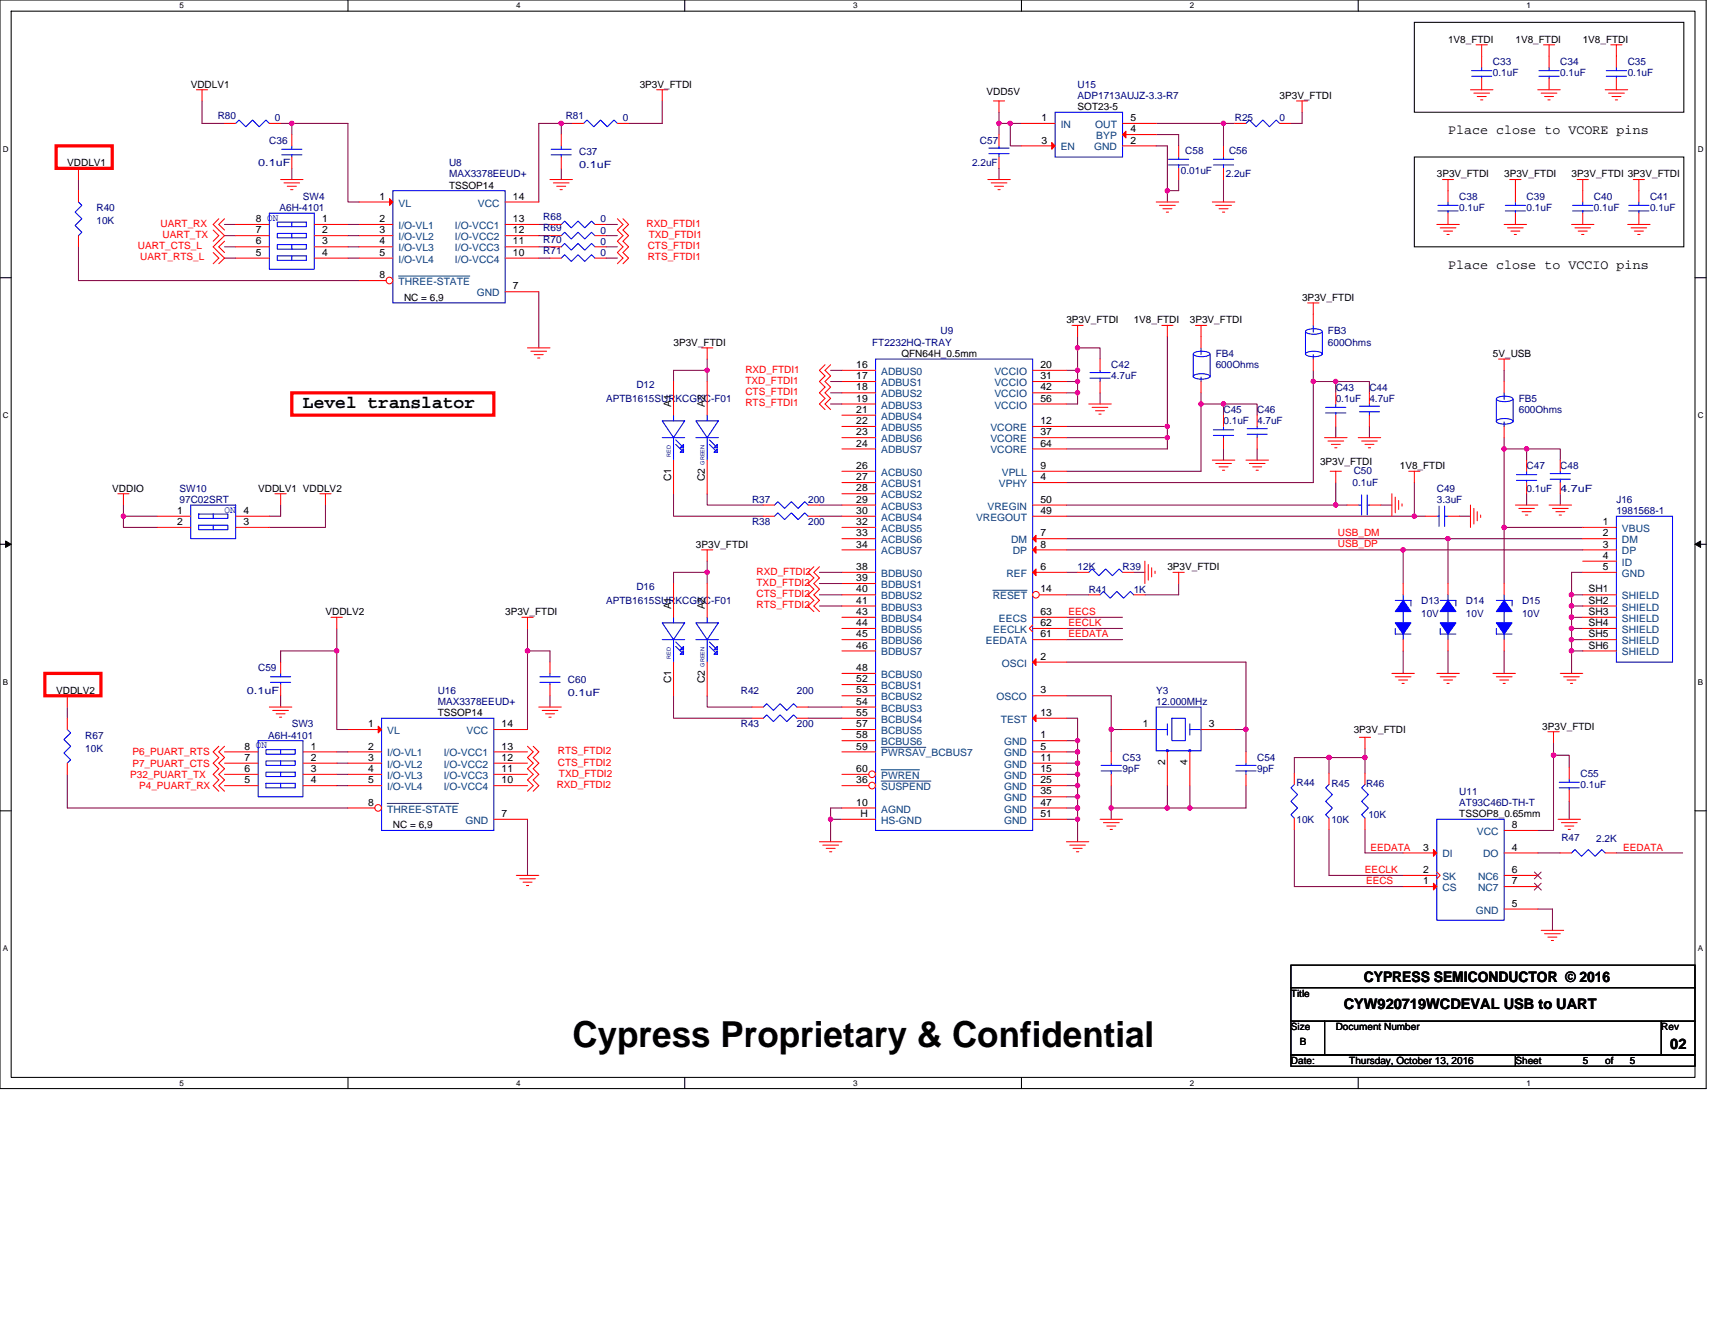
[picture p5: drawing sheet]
<svg xmlns="http://www.w3.org/2000/svg" width="279mm" height="216mm" viewBox="0 0 279 216" stroke-linecap="round" stroke-linejoin="round" font-family="sans-serif">
<path d="M0 0h278v177.4h-278zM1.8 1.8h274.3v173.8h-274.3z" fill="none" stroke="#000" stroke-width=".17"/>
<g fill="#fff">
<path d="M29.3 .2h.7v1.5h-.7z"/>
<path d="M29.3 175.7h.7v1.5h-.7z"/>
</g>
<path d="M56.7 0v1.8M56.7 175.6v1.8" fill="none" stroke="#000" stroke-width=".17"/>
<g fill="#fff">
<path d="M84.1 .2h.7v1.5h-.7z"/>
<path d="M84.1 175.7h.7v1.5h-.7z"/>
</g>
<path d="M111.5 0v1.8M111.5 175.6v1.8" fill="none" stroke="#000" stroke-width=".17"/>
<g fill="#fff">
<path d="M139 .2h.7v1.5h-.7z"/>
<path d="M139 175.7h.7v1.5h-.7z"/>
</g>
<path d="M166.4 0v1.8M166.4 175.6v1.8" fill="none" stroke="#000" stroke-width=".17"/>
<g fill="#fff">
<path d="M193.8 .2h.8v1.5h-.8z"/>
<path d="M193.8 175.7h.8v1.5h-.8z"/>
</g>
<path d="M221.3 0v1.8M221.3 175.6v1.8" fill="none" stroke="#000" stroke-width=".17"/>
<g fill="#fff">
<path d="M248.7 .2h.7v1.5h-.7z"/>
<path d="M248.7 175.7h.7v1.5h-.7z"/>
<path d="M.5 23.5h.9v1.5h-.9z"/>
<path d="M276.6 23.5h1v1.5h-1z"/>
<path d="M.5 67h.9v1.4h-.9z"/>
<path d="M276.6 67h1v1.4h-1z"/>
</g>
<path d="M0 45.3h1.8M276.1 45.3h1.9" fill="none" stroke="#000" stroke-width=".17"/>
<g fill="#fff">
<path d="M.5 110.4h.8v1.5h-.8z"/>
<path d="M276.6 110.4h.9v1.5h-.9z"/>
</g>
<path d="M0 88.7h1.8M276.1 88.7h1.9" fill="none" stroke="#000" stroke-width=".17"/>
<path d="M.9 88.2l.9 .5-.9 .5zM276.1 88.7l1-.5v1z" fill="#000" stroke="#000" stroke-width=".16"/>
<g fill="#fff">
<path d="M.5 153.8h.8v1.5h-.8z"/>
<path d="M276.6 153.8h.9v1.5h-.9z"/>
</g>
<path d="M230.4 3.6h43.9v14.7h-43.9zM230.4 25.6h43.9v14.6h-43.9zM0 132.1h1.8M276.1 132.1h1.9M210.3 157.3h65.8v3.6h-65.8zM210.3 160.9h65.8v5.5h-65.8zM210.3 166.4h5.5v5.5h-5.5zM210.3 171.9h36.6v1.8h-36.6zM215.8 166.4h54.9v5.5h-54.9zM246.9 171.9h29.2v1.8h-29.2zM270.7 166.4h5.4v5.5h-5.4z" fill="none" stroke="#000" stroke-width=".17"/>
<path d="M9.1 23.8h9.2v3.6h-9.2zM47.5 64h33v3.6h-33zM7.3 109.7h9.1v3.7h-9.1z" fill="none" stroke="#f00" stroke-width=".53"/>
<g fill="none" stroke="#800040" stroke-width=".17">
<path d="M32.9 16.4v3.7h3.7M107.9 16.4v3.7h-5.5M162.8 18.3v1.8M212.1 18.3v1.8h-1.8M12.8 29.3v1.8M36.6 36.6h1.8M36.6 38.4h1.8M45.7 20.1h1.8M47.5 20.1v1.8M47.5 27.4v1.9M47.5 20.1h9.2v12.8h1.8M56.7 36.6h1.8"/>
<path d="M56.7 38.4h1.8M87.8 36.6h1.8M87.8 38.4h1.8M91.4 20.1h-3.6v12.8M91.4 20.1h1.9M91.4 20.1v1.8M91.4 27.4v1.9M98.7 36.6h1.9M98.7 38.4h1.9M162.8 20.1h1.8M162.8 20.1v1.8M162.8 27.4v1.9"/>
<path d="M164.6 20.1v3.7h1.8M164.6 20.1h1.8M188.4 23.8h1.8v7.3M188.4 21.9h3.6v1.9M188.4 20.1h10.9M190.2 31.1v1.8M192 29.3v1.8h-1.8M199.3 20.1h1.9M199.3 20.1v3.7M199.3 29.3v3.6M12.8 40.2v5.5h45.7M36.6 40.2h1.8"/>
<path d="M36.6 42.1h1.8M56.7 40.2h1.8M56.7 42.1h1.8M87.8 47.5v9.2M87.8 40.2h1.8M87.8 42.1h1.8M98.7 40.2h1.9M98.7 42.1h1.9M115.2 58.5v1.8M175.6 54.9v1.8M175.6 56.7v3.6M175.6 56.7h3.6v1.8"/>
<path d="M190.2 54.9v14.6M115.2 60.3v1.9M115.2 60.3h-5.5v1.9M135.3 60.3h1.9M135.3 62.2h1.9M135.3 64h1.9M135.3 65.8h1.9M173.7 71.3h16.5M173.7 62.2h1.9M173.7 60.3h1.9M173.7 64h1.9M173.7 69.5h16.5"/>
<path d="M175.6 60.3v1.9M175.6 62.2v1.8M175.6 64v1.8h-1.9M179.2 64v1.8M190.2 69.5v1.8M190.2 71.3v1.9h-16.5M195.7 64v1.8M195.7 65.8v11h-22M195.7 65.8h3.6M199.3 65.8v1.8M199.3 65.8h5.5v1.8M199.3 73.2v1.8"/>
<path d="M204.8 73.2v1.8M214 60.3v1.9M214 62.2v16.4h-40.3M214 62.2h3.6M217.6 69.5v1.8M217.6 62.2v1.8M217.6 78.6v3.7M217.6 62.2h5.5v1.8M223.1 69.5v1.8M230.4 78.6v5.5M245 71.3v1.9M245 60.3v1.9"/>
<path d="M245 73.2v12.7M245 73.2h3.7v1.8M248.7 73.2h5.5v1.8M20.1 82.3v1.8M20.1 84.1v1.8h5.5M20.1 84.1h5.5M45.7 82.3v1.8h-1.8M53 82.3v3.6h-9.1M109.7 80.5v3.6h14.7M115.2 80.5v1.8h9.2M115.2 91.4v1.9M115.2 93.3h-5.5v1.8"/>
<path d="M115.2 93.3v1.8M133.5 93.3h3.7M133.5 95.1h3.7M133.5 96.9h3.7M133.5 98.7h3.7M133.5 82.3h3.7M133.5 84.1h3.7M173.7 84.1h56.7M173.7 89.6h54.9M173.7 87.8h62.2M173.7 93.3h1.9M173.7 96.9h3.7"/>
<path d="M173.7 82.3h43.9M184.7 93.3h1.8M192 95.1v1.8h-5.5M217.6 82.3h1.9M224.9 82.3h1.9M228.6 89.6h29.3M228.6 89.6v5.5M230.4 84.1h1.8M235.9 87.8v7.3M235.9 87.8h22M237.7 84.1h1.9M245 85.9h12.9"/>
<path d="M245 85.9v9.2M248.7 80.5v1.8M254.2 80.5v1.8M256 96.9h1.9M256 98.7h1.9M256 96.9v1.8M256 98.7v1.9M257.9 93.3h-1.9v3.6M11 115.2v1.8M45.7 113.4v1.8M54.9 106.1v12.8h1.8M54.9 106.1h-9.2v1.8"/>
<path d="M54.9 102.4v3.7M85.9 106.1v12.8M85.9 102.4v3.7M85.9 106.1h3.7v1.8M89.6 113.4v1.8M109.7 113.4v3.6h12.8M115.2 113.4v1.8h7.3M131.7 115.2h5.5M131.7 117h5.5M173.7 107.9h29.3v11M173.7 113.4h7.3v5.5M173.7 117h1.9v3.7"/>
<path d="M173.7 100.6h9.2M173.7 102.4h9.2M173.7 104.2h9.2M181 118.9h1.9M181 118.9v3.6M201.2 118.9h1.8M203 118.9v3.6M228.6 106.1v3.6M235.9 106.1v3.6M245 106.1v3.6M256 100.6h1.9M256 102.4h1.9"/>
<path d="M256 104.2h1.9M256 106.1h1.9M256 100.6v1.8M256 102.4v1.8M256 104.2v1.9M256 106.1v3.6M11 126.2v5.5h45.7M54.9 122.5h1.8M54.9 124.4h1.8M54.9 126.2h1.8M54.9 128h1.8M85.9 133.5v9.1"/>
<path d="M135.3 133.5v3.7M135.3 133.5h1.9M137.2 131.7h-1.9v1.8M173.7 120.7h1.9M173.7 122.5h1.9M173.7 124.4h1.9M173.7 126.2h1.9M173.7 128h1.9M173.7 129.8h1.9M173.7 131.7h1.9M173.7 133.5h1.9M175.6 120.7v1.8"/>
<path d="M175.6 122.5v1.9M175.6 124.4v1.8M175.6 126.2v1.8M175.6 128v1.8M175.6 129.8v1.9M175.6 131.7v1.8M175.6 133.5v3.7M181 131.7v1.8M181 131.7h9.2M181 128v3.7M190.2 131.7h3.6M190.2 128v3.7"/>
<path d="M193.8 128v3.7M203 128v3.7h-9.2M210.9 135.1v9.4h17.7M216.5 123.4h5.9M216.5 135.1v7.5h12.1M216.5 123.4v2.6M216.5 123.4h-5.6v2.6M222.4 135.1v3.9h6.2M222.4 122v1.4M222.4 123.4v2.6M250.5 139h3.7M253.1 121.1v2"/>
<path d="M253.1 123.1v12.2h-2.6M253.1 123.1h2.6v2M255.7 130.6v2.9M263.3 139h10.8M250.5 148.1h2.4v3.5"/>
</g>
<g fill="#f0f" stroke="#f0f" stroke-width=".17">
<circle cx="135.3" cy="133.5" r=".35"/>
<circle cx="175.5" cy="120.7" r=".35"/>
<circle cx="175.5" cy="122.5" r=".36"/>
<circle cx="175.5" cy="124.3" r=".35"/>
<circle cx="175.5" cy="126.2" r=".35"/>
<circle cx="175.5" cy="128" r=".36"/>
<circle cx="175.5" cy="129.8" r=".35"/>
<circle cx="175.5" cy="131.7" r=".36"/>
<circle cx="175.5" cy="133.5" r=".35"/>
<circle cx="203" cy="118.8" r=".36"/>
<circle cx="181" cy="118.8" r=".36"/>
<circle cx="190.2" cy="131.7" r=".36"/>
<circle cx="181" cy="131.7" r=".36"/>
<circle cx="193.8" cy="131.7" r=".36"/>
<circle cx="175.5" cy="56.7" r=".35"/>
<circle cx="175.5" cy="62.2" r=".35"/>
<circle cx="175.5" cy="60.3" r=".35"/>
<circle cx="175.5" cy="64" r=".36"/>
<circle cx="190.2" cy="69.5" r=".35"/>
<circle cx="190.2" cy="71.3" r=".35"/>
<circle cx="199.3" cy="65.8" r=".35"/>
<circle cx="195.7" cy="65.8" r=".36"/>
<circle cx="217.6" cy="62.2" r=".35"/>
<circle cx="214" cy="62.2" r=".36"/>
<circle cx="217.6" cy="82.3" r=".36"/>
<circle cx="230.4" cy="84.1" r=".35"/>
<circle cx="228.6" cy="89.6" r=".36"/>
<circle cx="235.9" cy="87.8" r=".35"/>
<circle cx="245" cy="85.9" r=".36"/>
<circle cx="256" cy="96.9" r=".36"/>
<circle cx="256" cy="98.7" r=".36"/>
<circle cx="256" cy="102.4" r=".36"/>
<circle cx="256" cy="100.6" r=".36"/>
<circle cx="256" cy="104.2" r=".36"/>
<circle cx="256" cy="106.1" r=".36"/>
<circle cx="245" cy="73.1" r=".36"/>
<circle cx="248.7" cy="73.1" r=".36"/>
<circle cx="115.2" cy="93.2" r=".35"/>
<circle cx="115.2" cy="60.3" r=".35"/>
<circle cx="253.1" cy="123.1" r=".36"/>
<circle cx="222.4" cy="123.4" r=".36"/>
<circle cx="216.5" cy="123.4" r=".36"/>
<circle cx="190.2" cy="31.1" r=".36"/>
<circle cx="164.6" cy="20.1" r=".36"/>
<circle cx="162.7" cy="20.1" r=".35"/>
<circle cx="199.3" cy="20.1" r=".35"/>
<circle cx="85.9" cy="106.1" r=".36"/>
<circle cx="54.8" cy="106.1" r=".36"/>
<circle cx="47.5" cy="20.1" r=".35"/>
<circle cx="91.4" cy="20.1" r=".36"/>
<circle cx="20.1" cy="84.1" r=".35"/>
</g>
<g fill="none" stroke="#f00" stroke-width=".17">
<path d="M32 14.6h1.8M32.9 14.6v1.8M107 14.6h1.8M107.9 14.6v1.8M161.8 16.4h1.9M162.8 16.4v1.9M211.2 16.4h1.8M212.1 16.4v1.9M239.6 14.6h3.6M240.1 15.2h2.6M240.5 7.3h1.8M240.7 15.7h1.4"/>
<path d="M241.2 16.3h.4M241.4 7.3v1.8M250.5 14.6h3.7M251.1 15.2h2.5M251.5 7.3h1.8M251.6 15.7h1.5M252.2 16.3h.3M252.4 7.3v1.8M261.5 14.6h3.7M262.1 15.2h2.5M262.4 7.3h1.8M262.6 15.7h1.5"/>
<path d="M263.2 16.3h.3M263.3 7.3v1.8M11.9 27.4h1.8M12.8 31.1v1.8M12.8 38.4v1.8M12.8 27.4v1.9M34.7 37.5l.9 .9-.9 .9M35.6 35.6l-.9 1 1.9 1.8-1.9 1.8 1.9 1.9-1 .9M36.6 20.1h1.8M36.6 35.6l-1 1 1 .9M36.6 39.3l-1 .9 1 .9M43.9 20.1h1.8"/>
<path d="M45.7 29.3h3.7M46.3 29.8h2.5M46.8 30.4h1.5M47.3 30.9h.4M58.5 38.4h5.5M58.5 36.6h5.5M58.5 32.9h5.5M82.3 32.9h5.5M82.3 36.6h5.5M82.3 38.4h5.5M89.6 29.3h3.7M90.1 29.8h2.6"/>
<path d="M90.7 30.4h1.5M91.2 30.9h.4M100.6 35.6l.9 1-.9 .9 .9 .9-.9 .9 .9 .9-.9 .9 .9 1-.9 .9M101.5 35.6l.9 1-.9 .9 .9 .9-.9 .9 .9 .9-.9 .9 .9 1-.9 .9M160.9 29.3h3.7M161.5 29.8h2.5M162 30.4h1.5M162.6 30.9h.3M162.8 21.9v1.9M162.8 25.6v1.8M188.4 32.9h3.6M188.9 33.5h2.6"/>
<path d="M189.5 34h1.4M190 34.6h.4M197.5 32.9h3.7M198.1 33.5h2.5M198.6 34h1.5M199.2 34.6h.3M234.1 36.6h3.6M234.6 37.1h2.6M235 29.3h1.8M235.2 37.7h1.4M235.7 38.2h.4M235.9 29.3v1.8"/>
<path d="M245 36.6h3.7M245.6 37.1h2.6M246 29.3h1.8M246.1 37.7h1.5M246.7 38.2h.4M246.9 29.3v1.8M256 36.6h3.7M256.6 37.1h2.5M256.9 29.3h1.9M257.1 37.7h1.5M257.7 38.2h.3M257.9 29.3v1.8"/>
<path d="M265.2 36.6h3.6M265.7 37.1h2.6M266.1 29.3h1.8M266.3 37.7h1.4M266.8 38.2h.4M267 29.3v1.8M34.7 41.1l.9 1-.9 .9M58.5 40.2h5.5M58.5 42.1h5.5M82.3 40.2h5.5M82.3 42.1h5.5M82.3 47.5h5.5"/>
<path d="M85.9 56.7h3.7M86.5 57.2h2.5M87 57.8h1.5M87.6 58.3h.3M89.6 42.1h1.8M96.9 42.1h1.8M114.3 56.7h1.8M115.2 56.7v1.8M134.4 59.4l-.9 .9 .9 1-.9 .9 .9 .9-.9 .9 .9 .9-.9 .9 .9 .9M135.3 59.4l-.9 .9 .9 1-.9 .9 .9 .9-.9 .9 .9 .9-.9 .9 .9 .9M174.6 53h1.9M175.6 53v1.9"/>
<path d="M189.3 53h1.8M190.2 53v1.9M194.8 53h1.8M195.7 53v1.9M213 49.4h1.9M214 49.4v1.8M244.1 58.5h1.9M245 58.5v1.8M177.4 65.8h3.6M177.9 66.4h2.6M178.5 66.9h1.4M179 67.5h.4"/>
<path d="M197.5 75h3.7M198.1 75.5h2.5M198.6 76.1h1.5M199.2 76.6h.3M199.3 71.3v1.9M199.3 67.6v1.9M203 75h3.7M203.5 75.5h2.6M204.1 76.1h1.4M204.6 76.6h.4M215.8 71.3h3.7M216.3 71.9h2.6"/>
<path d="M216.7 76.8h1.8M216.9 72.4h1.5M217.4 73h.4M217.6 76.8v1.8M221.3 71.3h3.6M221.8 71.9h2.6M222.4 72.4h1.4M222.9 73h.4M229.5 76.8h1.8M230.4 76.8v1.8M19.2 80.5h1.8M20.1 80.5v1.8"/>
<path d="M44.8 80.5h1.8M45.7 80.5v1.8M52.1 80.5h1.8M53 80.5v1.8M114.3 89.6h1.8M115.2 89.6v1.8M132.6 92.4l-.9 .9 .9 .9-.9 .9 .9 .9-.9 .9 .9 .9-.9 .9 .9 1M133.5 92.4l-.9 .9 .9 .9-.9 .9 .9 .9-.9 .9 .9 .9-.9 .9 .9 1M186.5 91.4v3.7M187.1 92v2.5M187.6 92.5v1.5M188.2 93.1v.4"/>
<path d="M191.1 93.3h1.8M192 93.3v1.8M226.8 80.5v3.6M227.3 81v2.6M227.9 81.6v1.4M228.4 82.1v.4M239.6 82.3v3.6M240.1 82.8v2.6M240.7 83.4v1.5M241.2 83.9v.4M246.9 82.3h3.6M247.4 82.8h2.6"/>
<path d="M248 83.4h1.4M248.5 83.9h.4M252.4 82.3h3.6M252.9 82.8h2.6M253.5 83.4h1.4M254 83.9h.4M10.1 113.4h1.8M11 113.4v1.8M43.9 115.2h3.6M44.4 115.8h2.6M45 116.3h1.4M45.5 116.9h.4"/>
<path d="M45.7 111.5v1.9M45.7 107.9v1.8M53.9 100.6h1.9M54.9 100.6v1.8M85 100.6h1.9M85.9 100.6v1.8M87.8 115.2h3.6M88.3 115.8h2.6M88.9 116.3h1.4M89.4 116.9h.4M226.8 109.7h3.6M227.3 110.3h2.6"/>
<path d="M227.9 110.8h1.4M228.4 111.4h.4M234.1 109.7h3.6M234.6 110.3h2.6M235.2 110.8h1.4M235.7 111.4h.4M243.2 109.7h3.7M243.8 110.3h2.5M244.3 110.8h1.5M244.9 111.4h.3M252.2 119.2h1.8M253.1 119.2v1.9"/>
<path d="M254.2 109.7h3.7M254.7 110.3h2.6M255.3 110.8h1.5M255.8 111.4h.4M35.6 121.6l-.9 .9 .9 .9-.9 1 .9 .9-.9 .9 .9 .9-.9 .9 .9 .9M36.6 121.6l-1 .9 1 .9-1 1 1 .9-1 .9 1 .9-1 .9 1 .9M85.9 121.6l1 .9-1 .9 1 1-1 .9 1 .9-1 .9 1 .9-1 .9M86.9 121.6l.9 .9-.9 .9 .9 1-.9 .9 .9 .9-.9 .9 .9 .9-.9 .9M133.5 137.2h3.7M134 137.7h2.6M134.6 138.2h1.5M135.1 138.8h.4"/>
<path d="M173.7 137.2h3.7M174.3 137.7h2.5M174.8 138.2h1.5M175.4 138.8h.3M179.2 133.5h3.7M179.8 134h2.5M180.3 134.6h1.5M180.9 135.1h.3M221.5 120.1h1.8M222.4 120.1v1.9M253.8 133.5h3.7M254.4 134h2.5"/>
<path d="M254.9 134.6h1.5M255.5 135.1h.3M84.1 142.6h3.7M84.7 143.2h2.5M85.2 143.7h1.5M85.8 144.3h.3M251.1 151.6h3.6M251.6 152.1h2.6M252.2 152.7h1.4M252.7 153.2h.4"/>
</g>
<g fill="none" stroke="#00f" stroke-width=".17">
<path d="M12.8 32.9l.5 .6-1.1 1.1 1.1 1-1.1 1.1 1.1 1.1-.5 .6M38.4 20.1l.5-.5 1.1 1.1 1.1-1.1 1.1 1.1 1.1-1.1 .6 .5M64 31.1h18.3v18.3h-18.3zM161.1 25h3.3M161.1 24.1h3.3M162.8 23.8v.3M162.8 25v.6M91.4 42.1l.6-.6 1.1 1.1 1.1-1.1 1.1 1.1 1.1-1.1 .5 .6M197.7 70h3.3M197.7 71h3.3M199.3 71v.3M199.3 69.5v.5"/>
<path d="M44.1 110.3h3.2M44.1 111.2h3.2M45.7 111.2v.3M45.7 109.7v.6"/>
</g>
<path d="M63.5 32.4l.5 .5-.5 .6z" fill="#f00" stroke="#f00" stroke-width=".17"/>
<circle cx="63.4" cy="45.7" r=".54" fill="#fff" stroke="#f00" stroke-width=".17"/>
<g fill="none" stroke="#f00" stroke-width=".17">
<path d="M241.4 12.8v1.8M241.4 9.1v1.9M252.4 12.8v1.8M252.4 9.1v1.9M263.3 12.8v1.8M263.3 9.1v1.9M38.4 38.4h5.5M38.4 36.6h5.5M47.5 25.6v1.8M47.5 21.9v1.9M51.2 36.6h5.5M51.2 38.4h5.5"/>
<path d="M91.4 25.6v1.8M91.4 21.9v1.9M166.4 20.1h5.5M166.4 23.8h5.5M182.9 20.1h5.5M182.9 23.8h5.5M182.9 21.9h5.5M192 23.8v1.8M192 27.4v1.9M199.3 23.8v1.8M199.3 27.4v1.9M235.9 34.7v1.9"/>
<path d="M235.9 31.1v1.8M246.9 34.7v1.9M246.9 31.1v1.8M257.9 34.7v1.9M257.9 31.1v1.8M267 34.7v1.9M267 31.1v1.8M38.4 40.2h5.5M38.4 42.1h5.5M51.2 40.2h5.5M51.2 42.1h5.5M58.5 45.7h4.4"/>
<path d="M179.2 58.5v1.8M195.7 54.9v1.8M214 51.2v1.8M214 58.5v1.8M109.7 62.2v5.4M109.7 75v5.5M115.2 62.2v5.4M115.2 75v5.5M179.2 62.2v1.8M195.7 62.2v1.8M223.1 64v1.8M223.1 67.6v1.9"/>
<path d="M245 62.2v1.8M245 69.5v1.8M248.7 78.6v1.9M248.7 75v1.8M25.6 84.1h5.5M25.6 85.9h5.5M38.4 85.9h5.5M38.4 84.1h5.5M124.4 82.3h1.8M131.7 82.3h1.8M175.6 93.3h1.8M177.4 96.9h1.8"/>
<path d="M182.9 93.3h1.8M184.7 96.9h1.8M219.5 82.3h1.8M223.1 82.3h1.8M232.2 84.1h1.9M235.9 84.1h1.8M235.9 95.1v1.8M257.9 85.9h5.4M257.9 87.8h5.4M257.9 89.6h5.4M257.9 93.3h5.4M257.9 96.9h5.4"/>
<path d="M257.9 98.7h5.4M257.9 91.4h5.4M11 117v1.9M56.7 118.9h5.5M80.5 118.9h5.4M89.6 111.5v1.9M89.6 107.9v1.8M122.5 115.2h1.9M129.8 115.2h1.9M182.9 118.9h5.5M195.7 118.9h5.5M235.9 104.2v1.9"/>
<path d="M257.9 100.6h5.4M257.9 102.4h5.4M257.9 104.2h5.4M257.9 106.1h5.4M11 124.4v1.8M36.6 126.2h5.5M36.6 128h5.5M36.6 124.4h5.5M36.6 122.5h5.5M49.4 122.5h5.5M49.4 124.4h5.5M49.4 126.2h5.5"/>
<path d="M49.4 128h5.5M56.7 124.4h5.5M56.7 126.2h5.5M56.7 128h5.5M56.7 122.5h5.5M80.5 122.5h5.4M80.5 124.4h5.4M80.5 126.2h5.4M80.5 128h5.4M80.5 133.5h5.4M181 122.5v1.9M181 126.2v1.8"/>
<path d="M190.2 122.5v5.5M193.8 122.5v5.5M210.9 133.3v1.8M210.9 126v1.8M216.5 133.3v1.8M216.5 126v1.8M222.4 133.3v1.8M222.4 126v1.8M228.6 139h5.5M245 139h5.5M245 135.3h5.5M254.2 139h1.8"/>
<path d="M261.5 139h1.8M228.6 144.5h5.5M228.6 142.6h5.5M234.1 142.1l.5 .5-.5 .6M245 148.1h5.5M245 142.6h5.5M245 144.5h5.5"/>
</g>
<path d="M64.9 45h11.6" fill="none" stroke="#004080" stroke-width=".16"/>
<g fill="none" stroke="#00f" stroke-width=".17">
<path d="M171.9 18.3h11v7.3h-11zM239.8 11.5h3.2M239.8 12.4h3.2M241.4 12.4v.4M241.4 11v.5M250.7 11.5h3.3M250.7 12.4h3.3M252.4 12.4v.4M252.4 11v.5M261.7 11.5h3.3M261.7 12.4h3.3M263.3 12.4v.4"/>
<path d="M263.3 11v.5M43.9 34.7h7.3v9.2h-7.3zM45.2 36.2h4.7v.7h-4.7zM45.2 38h4.7v.8h-4.7zM45.2 39.9h4.7v.7h-4.7zM45.9 24.3h3.3M45.9 25.2h3.3M47.5 36.2v.7M47.5 38v.8M47.5 39.9v.7M47.5 25.2v.4M47.5 23.8v.5"/>
<path d="M89.8 24.3h3.3M89.8 25.2h3.3M91.4 25.2v.4M91.4 23.8v.5M190.4 26.9h3.3M190.4 26h3.3M192 25.6v.4M192 26.9v.5M197.7 26.9h3.3M197.7 26h3.3M199.3 25.6v.4M199.3 26.9v.5"/>
<path d="M234.3 33.5h3.3M234.3 34.4h3.3M235.9 34.4v.3M235.9 32.9v.6M245.2 33.5h3.3M245.2 34.4h3.3M246.9 34.4v.3M246.9 32.9v.6M256.2 33.5h3.3M256.2 34.4h3.3M257.9 34.4v.3M257.9 32.9v.6"/>
<path d="M265.3 33.5h3.3M265.3 34.4h3.3M267 34.4v.3M267 32.9v.6M45.2 41.7h4.7v.7h-4.7zM47.5 41.7v.7M194.4 57.8v3.6M194.5 57.5a3.1 3.1 0 0 1 2.5 0l.1 .2a2.32 2.32 0 0 1-2.7 0zM195.7 56.7v1.1M197.1 57.8v3.6M212.7 54.1v3.7M212.8 53.8a3.1 3.1 0 0 1 2.5 0l.1 .2a2.32 2.32 0 0 1-2.7 0z"/>
<path d="M212.8 57.5a3.1 3.1 0 0 1 2.5 0l.1 .2a2.32 2.32 0 0 1-2.7 0zM214 53v1.1M214 57.8v.7M215.4 54.1v3.7M107.9 68.6h3.6l-1.8 2.7zM107.9 71.3h3.6M109.7 71.3v3.7M109.7 67.6v1M110.1 71.7l1.1 1.1M110.1 72.4l1.1 1.1M110.8 73.7l.6-.5v.5zM110.8 73l.6-.6v.6z"/>
<path d="M113.4 68.6h3.6l-1.8 2.7zM113.4 71.3h3.6M115.2 67.6v1M115.2 71.3v3.7M115.6 71.7l1.1 1.1M115.6 72.4l1.1 1.1M116.3 73.7l.6-.5v.5zM116.3 73l.6-.6v.6zM177.6 61.6h3.3M177.6 60.7h3.3M179.2 60.3v.4M179.2 61.6v.6"/>
<path d="M194.5 61.2a3.1 3.1 0 0 1 2.5 0l.1 .1a2.32 2.32 0 0 1-2.7 0zM195.7 61.4v.8M221.5 67.1h3.2M221.5 66.2h3.2M223.1 65.8v.4M223.1 67.1v.5M243.8 65.1v3.6M243.9 64.8a3 3 0 0 1 2.5 0l.1 .2a2.29 2.29 0 0 1-2.7 0zM243.9 68.5a3 3 0 0 1 2.5 0l.1 .1a2.26 2.26 0 0 1-2.6 .2l-.1-.2zM245 64v1.1M245 68.7v.8M246.5 65.1v3.6"/>
<path d="M247.1 77.3h3.3M247.1 78.3h3.3M248.7 78.3v.3M248.7 76.8v.5M31.1 82.3h7.3v5.5h-7.3zM32.4 83.8h4.7v.7h-4.7zM32.4 85.6h4.7v.7h-4.7zM34.7 83.8v.7M34.7 85.6v.7M126.2 82.3l.5-.6 1.1 1.1 1.1-1.1 1.1 1.1 1.1-1.1 .6 .6M177.4 93.3l.5-.6 1.1 1.1 1.1-1.1 1.1 1.1 1.1-1.1 .6 .6M179.2 96.9l.6-.5 1.1 1.1 1-1.1 1.1 1.1 1.1-1.1 .6 .5"/>
<path d="M221.3 82.3h.5M221.8 80.6v3.3M222.7 82.3h.4M222.7 80.6v3.3M234.1 84.1h.3M234.4 82.5v3.3M234.6 97.8h2.6v.9M235.4 84.1h.5M235.4 82.5v3.3M235.9 96.9v7.3M263.3 84.1h9.2v23.8h-9.2zM11 118.9l.5 .5-1.1 1.1 1.1 1.1-1.1 1.1 1.1 1.1-.5 .6"/>
<path d="M62.2 117h18.3v18.3h-18.3zM87.9 110.3h3.3M87.9 111.2h3.3M89.6 111.2v.3M89.6 109.7v.6M124.4 115.2l.5-.5 1.1 1.1 1.1-1.1 1.1 1.1 1.1-1.1 .5 .5M188.4 115.2h7.3v7.1h-7.3zM188.4 118.9h1.8M190.2 117.9v1.9M190.9 117h2.2v3.7h-2.2zM193.8 117.9v1.9M193.8 118.9h1.9"/>
<path d="M234.6 102.4v.9h2.6M42.1 120.7h7.3v9.1h-7.3zM43.3 122.2h4.8v.7h-4.8zM43.3 124h4.8v.7h-4.8zM43.3 125.8h4.8v.7h-4.8zM43.3 127.6h4.8v.8h-4.8zM45.7 122.2v.7M45.7 124v.7M45.7 125.8v.7M45.7 127.6v.8M179.4 125.6h3.3M179.4 124.7h3.3"/>
<path d="M181 124.4v.3M181 125.6v.6M210.9 127.8l-.6 .6 1.1 1.1-1.1 1.1 1.1 1.1-1.1 1.1 .6 .5M216.5 127.8l-.5 .6 1.1 1.1-1.1 1.1 1.1 1.1-1.1 1.1 .5 .5M222.4 127.8l-.6 .6 1.1 1.1-1.1 1.1 1.1 1.1-1.1 1.1 .6 .5M234.1 133.5h10.9v16.4h-10.9zM256 139l.6-.6 1.1 1.1 1.1-1.1 1.1 1.1 1.1-1.1 .5 .6"/>
</g>
<g fill="#f00" stroke="#f00" stroke-width=".17">
<path d="M171.3 23.2l.6 .6-.6 .5z"/>
<path d="M182.9 21.9l.5-.5v1.1z"/>
<path d="M233.5 143.9l.6 .6-.6 .5z"/>
<path d="M233.5 138.4l.6 .6-.6 .5z"/>
<path d="M61.6 118.3l.6 .6-.6 .5z"/>
</g>
<path d="M250 142.1l1.1 1.1M250 143.9l1.1 1.1M251.1 142.1l-1.1 1.1M251.1 143.9l-1.1 1.1" fill="none" stroke="#804000" stroke-width=".16"/>
<g fill="#00f" stroke="#00f" stroke-width=".17">
<path d="M234.6 101.5h2.6l-1.3 1.8z" fill-rule="evenodd"/>
<path d="M235.9 97.8l1.3 1.9h-2.6z" fill-rule="evenodd"/>
<path d="M193.7 122.2h.3v.2h-.3z" fill-rule="evenodd"/>
<circle cx="190.2" cy="122.3" r=".17"/>
</g>
<circle cx="61.6" cy="131.6" r=".54" fill="#fff" stroke="#f00" stroke-width=".17"/>
<g fill="none" stroke="#f00" stroke-width=".17">
<path d="M89.6 38.4h1.8M89.6 36.6h1.8M93.3 20.1h1.8M96.9 38.4h1.8M96.9 36.6h1.8M100.6 20.1h1.8M254.2 75v1.8M254.2 78.6v1.9M109.7 95.1v5.5M115.2 95.1v5.5M245 95.1v1.8M109.7 107.9v5.5"/>
<path d="M115.2 107.9v5.5M122.5 117h1.9M129.8 117h1.9M245 104.2v1.9M56.7 131.7h4.4M255.7 128.7v1.9M255.7 125.1v1.8"/>
</g>
<path d="M63.1 130.9h11.6" fill="none" stroke="#004080" stroke-width=".16"/>
<g fill="none" stroke="#00f" stroke-width=".17">
<path d="M91.4 38.4l.6-.6 1.1 1.1 1.1-1.1 1.1 1.1 1.1-1.1 .5 .6M91.4 36.6l.6-.6 1.1 1.1 1.1-1.1 1.1 1.1 1.1-1.1 .5 .6M95.1 20.1l.5-.5 1.1 1.1 1.1-1.1 1.1 1.1 1.1-1.1 .6 .5M142.6 58.5h25.6v76.8h-25.6zM252.5 78.1h3.3M252.5 77.2h3.3M254.2 76.8v.4M254.2 78.1v.5M243.8 97.8h2.5v.9M245 96.9v7.3M107.9 101.5h3.6l-1.8 2.7zM107.9 104.2h3.6"/>
<path d="M109.7 104.2v3.7M109.7 100.6v.9M110.1 104.6l1.1 1.1M110.1 105.3l1.1 1.1M110.8 106.6l.6-.5v.5zM110.8 105.9l.6-.6v.6zM113.4 101.5h3.6l-1.8 2.7zM113.4 104.2h3.6M115.2 100.6v.9M115.2 104.2v3.7M115.6 104.6l1.1 1.1M115.6 105.3l1.1 1.1"/>
<path d="M116.3 106.6l.6-.5v.5zM116.3 105.9l.6-.6v.6zM124.4 117l.5-.5 1.1 1.1 1.1-1.1 1.1 1.1 1.1-1.1 .5 .5M243.8 102.4v.9h2.5M254 127.5h3.3M254 128.4h3.3M255.7 128.4v.3M255.7 126.9v.6"/>
</g>
<g fill="#00f" stroke="#00f" stroke-width=".17">
<path d="M243.8 101.5h2.5l-1.3 1.8z" fill-rule="evenodd"/>
<path d="M245 97.8l1.3 1.9h-2.5z" fill-rule="evenodd"/>
</g>
<circle cx="142.1" cy="128" r=".54" fill="#fff" stroke="#f00" stroke-width=".17"/>
<g fill="none" stroke="#f00" stroke-width=".17">
<path d="M137.2 73.2h5.4M137.2 71.3h5.4M137.2 69.5h5.4M137.2 67.6h5.4M137.2 65.8h5.4M137.2 64h5.4M137.2 62.2h5.4M137.2 60.3h5.4M168.2 78.6h5.5M168.2 76.8h5.5M168.2 73.2h5.5M168.2 71.3h5.5"/>
<path d="M168.2 69.5h5.5M168.2 65.8h5.5M168.2 64h5.5M168.2 62.2h5.5M168.2 60.3h5.5M137.2 133.5h5.4M137.2 128h4.3M168.2 131.7h5.5M168.2 129.8h5.5"/>
</g>
<path d="M143.6 127.3h8.1" fill="none" stroke="#004080" stroke-width=".16"/>
<circle cx="142.1" cy="126.2" r=".54" fill="#fff" stroke="#f00" stroke-width=".17"/>
<path d="M168.2 82.3h5.5M168.2 84.1h5.5M168.2 93.3h5.5M137.2 126.2h4.3" fill="none" stroke="#f00" stroke-width=".17"/>
<path d="M143.6 125.4h6.2" fill="none" stroke="#004080" stroke-width=".16"/>
<path d="M168.2 93.3l.6-.6v1.1z" fill="#f00" stroke="#f00" stroke-width=".17"/>
<circle cx="168.8" cy="96.9" r=".54" fill="#fff" stroke="#f00" stroke-width=".17"/>
<g fill="none" stroke="#f00" stroke-width=".17">
<path d="M201.2 20.1h1.8M208.5 20.1h1.8M89.6 40.2h1.8M96.9 40.2h1.8M137.2 78.6h5.4M137.2 76.8h5.4M204.8 67.6v1.9M204.8 71.3v1.9M217.6 67.6v1.9M217.6 64v1.8M124.4 84.1h1.8M131.7 84.1h1.8"/>
<path d="M137.2 89.6h5.4M137.2 87.8h5.4M137.2 85.9h5.4M137.2 84.1h5.4M137.2 82.3h5.4M137.2 80.5h5.4M137.2 98.7h5.4M137.2 96.9h5.4M137.2 95.1h5.4M137.2 93.3h5.4M168.2 89.6h5.5M168.2 87.8h5.5"/>
<path d="M169.3 96.9h4.4M228.6 95.1v1.8M137.2 106.1h5.4M137.2 104.2h5.4M137.2 102.4h5.4M137.2 100.6h5.4M137.2 118.9h5.4M137.2 117h5.4M137.2 115.2h5.4M137.2 113.4h5.4M137.2 111.5h5.4M137.2 109.7h5.4"/>
<path d="M168.2 100.6h5.5M168.2 101.9l-.5 .5 .5 .6M168.2 102.4h5.5M168.2 104.2h5.5M168.2 107.9h5.5M168.2 113.4h5.5M168.2 117h5.5M228.6 104.2v1.9M137.2 122.5h5.4M137.2 120.7h5.4M137.2 131.7h5.4M168.2 128h5.5"/>
<path d="M168.2 126.2h5.5M168.2 124.4h5.5M168.2 122.5h5.5M168.2 120.7h5.5M168.2 133.5h5.5M203 122.5v1.9M203 126.2v1.8"/>
</g>
<path d="M161.7 96.2h5.6M143.6 121.8h7.2" fill="none" stroke="#004080" stroke-width=".16"/>
<g fill="#f00" stroke="#f00" stroke-width=".17">
<path d="M168.2 107.9l.6-.6v1.1z"/>
<path d="M168.2 89.6l.6-.6v1.1z"/>
<path d="M168.2 87.8l.6-.6v1.1z"/>
<path d="M168.2 117l.6-.5v1.1z"/>
</g>
<g fill="#00f" stroke="#00f" stroke-width=".17">
<path d="M227.3 101.5h2.6l-1.3 1.8z" fill-rule="evenodd"/>
<path d="M228.6 97.8l1.3 1.9h-2.6z" fill-rule="evenodd"/>
</g>
<g fill="none" stroke="#00f" stroke-width=".17">
<path d="M203 20.1l.5-.5 1.1 1.1 1.1-1.1 1.1 1.1 1.1-1.1 .6 .5M91.4 40.2l.6-.5 1.1 1.1 1.1-1.1 1.1 1.1 1.1-1.1 .5 .5M203.2 70.8h3.3M203.2 69.8h3.3M204.8 69.5v.3M204.8 70.8v.5M216 66.4h3.3M216 67.3h3.3M217.6 67.3v.3M217.6 65.8v.6M126.2 84.1l.5-.5 1.1 1.1 1.1-1.1 1.1 1.1 1.1-1.1 .6 .5M227.3 97.8h2.6v.9"/>
<path d="M228.6 96.9v7.3M227.3 102.4v.9h2.6M201.3 125.6h3.3M201.3 124.7h3.3M203 124.4v.3M203 125.6v.6"/>
</g>
<g fill="#f0f" stroke="#f0f" stroke-width=".17">
<circle cx="135.3" cy="133.5" r=".35"/>
<circle cx="175.5" cy="120.7" r=".35"/>
<circle cx="175.5" cy="122.5" r=".36"/>
<circle cx="175.5" cy="124.3" r=".35"/>
<circle cx="175.5" cy="126.2" r=".35"/>
<circle cx="175.5" cy="128" r=".36"/>
<circle cx="175.5" cy="129.8" r=".35"/>
<circle cx="175.5" cy="131.7" r=".36"/>
<circle cx="175.5" cy="133.5" r=".35"/>
<circle cx="203" cy="118.8" r=".36"/>
<circle cx="181" cy="118.8" r=".36"/>
<circle cx="190.2" cy="131.7" r=".36"/>
<circle cx="181" cy="131.7" r=".36"/>
<circle cx="193.8" cy="131.7" r=".36"/>
<circle cx="175.5" cy="56.7" r=".35"/>
<circle cx="175.5" cy="62.2" r=".35"/>
<circle cx="175.5" cy="60.3" r=".35"/>
<circle cx="175.5" cy="64" r=".36"/>
<circle cx="190.2" cy="69.5" r=".35"/>
<circle cx="190.2" cy="71.3" r=".35"/>
<circle cx="199.3" cy="65.8" r=".35"/>
<circle cx="195.7" cy="65.8" r=".36"/>
<circle cx="217.6" cy="62.2" r=".35"/>
<circle cx="214" cy="62.2" r=".36"/>
<circle cx="217.6" cy="82.3" r=".36"/>
<circle cx="230.4" cy="84.1" r=".35"/>
<circle cx="228.6" cy="89.6" r=".36"/>
<circle cx="235.9" cy="87.8" r=".35"/>
<circle cx="245" cy="85.9" r=".36"/>
<circle cx="256" cy="96.9" r=".36"/>
<circle cx="256" cy="98.7" r=".36"/>
<circle cx="256" cy="102.4" r=".36"/>
<circle cx="256" cy="100.6" r=".36"/>
<circle cx="256" cy="104.2" r=".36"/>
<circle cx="256" cy="106.1" r=".36"/>
<circle cx="245" cy="73.1" r=".36"/>
<circle cx="248.7" cy="73.1" r=".36"/>
<circle cx="115.2" cy="93.2" r=".35"/>
<circle cx="115.2" cy="60.3" r=".35"/>
<circle cx="253.1" cy="123.1" r=".36"/>
<circle cx="222.4" cy="123.4" r=".36"/>
<circle cx="216.5" cy="123.4" r=".36"/>
<circle cx="190.2" cy="31.1" r=".36"/>
<circle cx="164.6" cy="20.1" r=".36"/>
<circle cx="162.7" cy="20.1" r=".35"/>
<circle cx="199.3" cy="20.1" r=".35"/>
<circle cx="85.9" cy="106.1" r=".36"/>
<circle cx="54.8" cy="106.1" r=".36"/>
<circle cx="47.5" cy="20.1" r=".35"/>
<circle cx="91.4" cy="20.1" r=".36"/>
<circle cx="20.1" cy="84.1" r=".35"/>
</g>
<text font-size="5.8" x="93.3" y="170.6">Cypress Proprietary &amp; Confidential</text>
<text font-size="2.9" x="49.4" y="66.5">Level translator</text>
<g font-size="2.4">
<text x="222.2" y="160">CYPRESS SEMICONDUCTOR © 2016</text>
<text x="218.9" y="164.4">CYW920719WCDEVAL USB to UART</text>
<text x="272.1" y="171">02</text>
</g>
<g font-size="2.2">
<text x="235.9" y="21.8">Place close to VCORE pins</text>
<text x="235.9" y="43.8">Place close to VCCIO pins</text>
</g>
<g font-size="1.7">
<text x="169.7" y="19.7">1</text>
<text x="169.7" y="23.4">3</text>
<text x="184.1" y="19.7">5</text>
<text x="184.1" y="23.4">2</text>
<text x="184.1" y="21.5">4</text>
<text x="61.8" y="32.5">1</text>
<text x="83.6" y="32.5">14</text>
<text x="41.7" y="39.8">6</text>
<text x="41.7" y="41.7">5</text>
<text x="41.7" y="38">7</text>
<text x="41.7" y="36.2">8 ON</text>
<text x="52.5" y="36.2">1</text>
<text x="52.5" y="38">2</text>
<text x="52.5" y="39.8">3</text>
<text x="52.5" y="41.7">4</text>
<text x="61.8" y="38">3</text>
<text x="61.8" y="39.8">4</text>
<text x="61.8" y="41.7">5</text>
<text x="61.8" y="36.2">2</text>
<text x="83.6" y="36.2">13</text>
<text x="83.6" y="38">12</text>
<text x="83.6" y="39.8">11</text>
<text x="83.6" y="41.7">10</text>
<text x="61.8" y="45.3">8</text>
<text x="83.6" y="47.2">7</text>
<text x="139.5" y="60">16</text>
<text x="169.5" y="60">20</text>
<text x="139.5" y="65.4">19</text>
<text x="139.5" y="63.6">18</text>
<text x="139.5" y="61.8">17</text>
<text x="169.5" y="65.4">56</text>
<text x="169.5" y="63.6">42</text>
<text x="169.5" y="61.8">31</text>
<text x="109.3" y="66.4" transform="rotate(-90 109.3 66.4)">A1</text>
<text x="114.8" y="66.4" transform="rotate(-90 114.8 66.4)">A2</text>
<text x="139.5" y="70.9">23</text>
<text x="139.5" y="69.1">22</text>
<text x="139.5" y="67.3">21</text>
<text x="169.5" y="70.9">37</text>
<text x="169.5" y="69.1">12</text>
<text x="139.5" y="72.8">24</text>
<text x="139.5" y="76.4">26</text>
<text x="169.5" y="76.4">9</text>
<text x="169.5" y="72.8">64</text>
<text x="28.9" y="83.7">1</text>
<text x="39.7" y="83.7">4</text>
<text x="109.3" y="78.4" transform="rotate(-90 109.3 78.4)">C1</text>
<text x="114.8" y="78.4" transform="rotate(-90 114.8 78.4)">C2</text>
<text x="139.5" y="83.7">30</text>
<text x="139.5" y="81.9">29</text>
<text x="139.5" y="80.1">28</text>
<text x="139.5" y="78.3">27</text>
<text x="169.5" y="81.9">50</text>
<text x="169.5" y="83.7">49</text>
<text x="169.5" y="78.3">4</text>
<text x="28.9" y="85.6">2</text>
<text x="39.7" y="85.6">3</text>
<text x="139.5" y="89.2">34</text>
<text x="139.5" y="87.4">33</text>
<text x="139.5" y="85.6">32</text>
<text x="169.5" y="87.4">7</text>
<text x="169.5" y="89.2">8</text>
<text x="261.1" y="85.6">1</text>
<text x="261.1" y="87.4">2</text>
<text x="261.1" y="89.2">3</text>
<text x="139.5" y="94.7">39</text>
<text x="139.5" y="92.9">38</text>
<text x="169.5" y="92.9">6</text>
<text x="261.1" y="92.9">5</text>
<text x="261.1" y="91.1">4</text>
<text x="109.3" y="99.3" transform="rotate(-90 109.3 99.3)">A1</text>
<text x="114.8" y="99.3" transform="rotate(-90 114.8 99.3)">A2</text>
<text x="139.5" y="100.2">43</text>
<text x="139.5" y="98.4">41</text>
<text x="139.5" y="96.5">40</text>
<text x="169.5" y="96.5">14</text>
<text x="169.5" y="100.2">63</text>
<text x="258.8" y="96.5">SH1</text>
<text x="258.8" y="98.4">SH2</text>
<text x="258.8" y="100.2">SH3</text>
<text x="139.5" y="105.7">46</text>
<text x="139.5" y="103.8">45</text>
<text x="139.5" y="102">44</text>
<text x="169.5" y="102">62</text>
<text x="169.5" y="103.8">61</text>
<text x="169.5" y="107.5">2</text>
<text x="258.8" y="102">SH4</text>
<text x="258.8" y="103.8">SH5</text>
<text x="258.8" y="105.7">SH6</text>
<text x="109.3" y="111.3" transform="rotate(-90 109.3 111.3)">C1</text>
<text x="114.8" y="111.3" transform="rotate(-90 114.8 111.3)">C2</text>
<text x="139.5" y="113">53</text>
<text x="139.5" y="111.2">52</text>
<text x="139.5" y="109.3">48</text>
<text x="169.5" y="113">3</text>
<text x="60" y="118.5">1</text>
<text x="81.7" y="118.5">14</text>
<text x="139.5" y="118.5">57</text>
<text x="139.5" y="116.6">55</text>
<text x="139.5" y="114.8">54</text>
<text x="169.5" y="116.6">13</text>
<text x="186.2" y="118.5">1</text>
<text x="196.9" y="118.5">3</text>
<text x="39.9" y="125.8">6</text>
<text x="39.9" y="124">7</text>
<text x="39.9" y="122.1">8 ON</text>
<text x="50.6" y="122.1">1</text>
<text x="50.6" y="124">2</text>
<text x="50.6" y="125.8">3</text>
<text x="60" y="124">3</text>
<text x="60" y="125.8">4</text>
<text x="60" y="122.1">2</text>
<text x="81.7" y="122.1">13</text>
<text x="81.7" y="124">12</text>
<text x="81.7" y="125.8">11</text>
<text x="139.5" y="125.8">60</text>
<text x="139.5" y="122.1">59</text>
<text x="139.5" y="120.3">58</text>
<text x="169.5" y="125.8">15</text>
<text x="169.5" y="124">11</text>
<text x="169.5" y="122.1">5</text>
<text x="169.5" y="120.3">1</text>
<text x="189.8" y="124.7" transform="rotate(-90 189.8 124.7)">2</text>
<text x="193.5" y="124.7" transform="rotate(-90 193.5 124.7)">4</text>
<text x="39.9" y="127.6">5</text>
<text x="50.6" y="127.6">4</text>
<text x="60" y="127.6">5</text>
<text x="60" y="131.3">8</text>
<text x="81.7" y="127.6">10</text>
<text x="139.5" y="127.6">36</text>
<text x="139.5" y="131.3">10</text>
<text x="169.5" y="131.3">47</text>
<text x="169.5" y="129.5">35</text>
<text x="169.5" y="127.6">25</text>
<text x="81.7" y="133.1">7</text>
<text x="140.2" y="133.1">H</text>
<text x="169.5" y="133.1">51</text>
<text x="246.3" y="134.9">8</text>
<text x="231.9" y="142.3">2</text>
<text x="231.9" y="138.6">3</text>
<text x="246.3" y="138.6">4</text>
<text x="246.3" y="142.3">6</text>
<text x="231.9" y="144.1">1</text>
<text x="246.3" y="147.7">5</text>
<text x="246.3" y="144.1">7</text>
</g>
<g font-size="1.7" fill="#004080">
<text x="172.8" y="20.8">IN</text>
<text x="178.4" y="20.8">OUT</text>
<text x="178.6" y="22.7">BYP</text>
<text x="172.8" y="24.5">EN</text>
<text x="178.2" y="24.5">GND</text>
<text x="64.9" y="33.7">VL</text>
<text x="77.9" y="33.7">VCC</text>
<text x="64.9" y="39.1">I/O-VL2</text>
<text x="64.9" y="41">I/O-VL3</text>
<text x="64.9" y="37.3">I/O-VL1</text>
<text x="74.1" y="37.3">I/O-VCC1</text>
<text x="74.1" y="39.1">I/O-VCC2</text>
<text x="74.1" y="41">I/O-VCC3</text>
<text x="64.9" y="42.8">I/O-VL4</text>
<text x="64.9" y="46.5">THREE-STATE</text>
<text x="74.1" y="42.8">I/O-VCC4</text>
<text x="77.7" y="48.3">GND</text>
<text x="143.6" y="64.7">ADBUS2</text>
<text x="143.6" y="62.9">ADBUS1</text>
<text x="143.6" y="61.1">ADBUS0</text>
<text x="162" y="64.7">VCCIO</text>
<text x="162" y="62.9">VCCIO</text>
<text x="162" y="61.1">VCCIO</text>
<text x="143.6" y="70.2">ADBUS5</text>
<text x="143.6" y="68.4">ADBUS4</text>
<text x="143.6" y="66.6">ADBUS3</text>
<text x="161.4" y="70.2">VCORE</text>
<text x="162" y="66.6">VCCIO</text>
<text x="143.6" y="73.9">ADBUS7</text>
<text x="143.6" y="72.1">ADBUS6</text>
<text x="143.6" y="77.5">ACBUS0</text>
<text x="161.4" y="73.9">VCORE</text>
<text x="161.4" y="72.1">VCORE</text>
<text x="163.2" y="77.5">VPLL</text>
<text x="143.6" y="83">ACBUS3</text>
<text x="143.6" y="81.2">ACBUS2</text>
<text x="143.6" y="79.4">ACBUS1</text>
<text x="160.9" y="83">VREGIN</text>
<text x="162.8" y="79.4">VPHY</text>
<text x="143.6" y="88.5">ACBUS6</text>
<text x="143.6" y="86.7">ACBUS5</text>
<text x="143.6" y="84.9">ACBUS4</text>
<text x="159" y="84.9">VREGOUT</text>
<text x="164.7" y="88.5">DM</text>
<text x="264.2" y="86.7">VBUS</text>
<text x="264.2" y="88.5">DM</text>
<text x="143.6" y="90.3">ACBUS7</text>
<text x="143.6" y="95.8">BDBUS1</text>
<text x="143.6" y="94">BDBUS0</text>
<text x="164" y="94">REF</text>
<text x="165" y="90.3">DP</text>
<text x="264.2" y="90.3">DP</text>
<text x="264.2" y="94">GND</text>
<text x="264.2" y="92.2">ID</text>
<text x="143.6" y="101.3">BDBUS4</text>
<text x="143.6" y="99.5">BDBUS3</text>
<text x="143.6" y="97.7">BDBUS2</text>
<text x="161.7" y="97.7">RESET</text>
<text x="162.8" y="101.3">EECS</text>
<text x="264.2" y="97.7">SHIELD</text>
<text x="264.2" y="99.5">SHIELD</text>
<text x="264.2" y="101.3">SHIELD</text>
<text x="143.6" y="106.8">BDBUS7</text>
<text x="143.6" y="105">BDBUS6</text>
<text x="143.6" y="103.1">BDBUS5</text>
<text x="160.6" y="105">EEDATA</text>
<text x="161.8" y="103.1">EECLK</text>
<text x="264.2" y="103.1">SHIELD</text>
<text x="264.2" y="105">SHIELD</text>
<text x="264.2" y="106.8">SHIELD</text>
<text x="143.6" y="112.3">BCBUS1</text>
<text x="143.6" y="110.5">BCBUS0</text>
<text x="163.2" y="108.6">OSCI</text>
<text x="63.1" y="119.6">VL</text>
<text x="76" y="119.6">VCC</text>
<text x="143.6" y="119.6">BCBUS5</text>
<text x="143.6" y="117.8">BCBUS4</text>
<text x="143.6" y="116">BCBUS3</text>
<text x="143.6" y="114.1">BCBUS2</text>
<text x="162.4" y="114.1">OSCO</text>
<text x="163" y="117.8">TEST</text>
<text x="63.1" y="125.1">I/O-VL2</text>
<text x="63.1" y="123.3">I/O-VL1</text>
<text x="72.3" y="123.3">I/O-VCC1</text>
<text x="72.3" y="125.1">I/O-VCC2</text>
<text x="143.6" y="123.3">PWRSAV_BCBUS7</text>
<text x="143.6" y="121.4">BCBUS6</text>
<text x="163.6" y="125.1">GND</text>
<text x="163.6" y="123.3">GND</text>
<text x="163.6" y="121.4">GND</text>
<text x="63.1" y="126.9">I/O-VL3</text>
<text x="63.1" y="128.8">I/O-VL4</text>
<text x="72.3" y="126.9">I/O-VCC3</text>
<text x="72.3" y="128.8">I/O-VCC4</text>
<text x="143.6" y="128.8">SUSPEND</text>
<text x="143.6" y="126.9">PWREN</text>
<text x="163.6" y="130.6">GND</text>
<text x="163.6" y="128.8">GND</text>
<text x="163.6" y="126.9">GND</text>
<text x="63.1" y="132.4">THREE-STATE</text>
<text x="75.8" y="134.2">GND</text>
<text x="143.6" y="134.2">HS-GND</text>
<text x="143.6" y="132.4">AGND</text>
<text x="163.6" y="132.4">GND</text>
<text x="163.6" y="134.2">GND</text>
<text x="240.6" y="136.1">VCC</text>
<text x="235" y="143.4">SK</text>
<text x="235" y="139.7">DI</text>
<text x="240.8" y="143.4">NC6</text>
<text x="241.6" y="139.7">DO</text>
<text x="235" y="145.2">CS</text>
<text x="240.4" y="148.9">GND</text>
<text x="240.8" y="145.2">NC7</text>
</g>
<g font-size="1.6">
<text x="235.9" y="7">1V8_FTDI</text>
<text x="246.9" y="7">1V8_FTDI</text>
<text x="257.9" y="7">1V8_FTDI</text>
<text x="31.1" y="14.3">VDDLV1</text>
<text x="104.2" y="14.3">3P3V_FTDI</text>
<text x="160.7" y="15.6">VDD5V</text>
<text x="175.6" y="17.9">SOT23-5</text>
<text x="208.5" y="16.1">3P3V_FTDI</text>
<text x="11" y="27.1">VDDLV1</text>
<text x="234.1" y="28.9">3P3V_FTDI</text>
<text x="245" y="28.9">3P3V_FTDI</text>
<text x="256" y="28.9">3P3V_FTDI 3P3V_FTDI</text>
<text x="73.2" y="30.7">TSSOP14</text>
<text x="65.8" y="49">NC = 6,9</text>
<text x="173.7" y="52.7">3P3V_FTDI</text>
<text x="184.7" y="52.7">1V8_FTDI</text>
<text x="193.8" y="52.7">3P3V_FTDI</text>
<text x="212.1" y="49">3P3V_FTDI</text>
<text x="109.7" y="56.3">3P3V_FTDI</text>
<text x="146.9" y="58.2">QFN64H_0.5mm</text>
<text x="243.2" y="58.2">5V_USB</text>
<text x="215.1" y="75.7">3P3V_FTDI</text>
<text x="228" y="76.5">1V8_FTDI</text>
<text x="18.3" y="80.1">VDDIO</text>
<text x="42.1" y="80.1">VDDLV1 VDDLV2</text>
<text x="113.4" y="89.3">3P3V_FTDI</text>
<text x="190.2" y="92.9">3P3V_FTDI</text>
<text x="53" y="100.2">VDDLV2</text>
<text x="82.3" y="100.2">3P3V_FTDI</text>
<text x="9.1" y="113">VDDLV2</text>
<text x="71.3" y="116.7">TSSOP14</text>
<text x="220.5" y="119.4">3P3V_FTDI</text>
<text x="251.3" y="118.9">3P3V_FTDI</text>
<text x="64" y="135">NC = 6,9</text>
<text x="237.7" y="133.1">TSSOP8_0.65mm</text>
<text x="210.3" y="162.4">Title</text>
<text x="210.3" y="167.9">Size</text>
<text x="217.6" y="167.9">Document Number</text>
<text x="270.7" y="167.9">Rev</text>
<text x="210.3" y="173.4">Date:</text>
<text x="211.8" y="170.3">B</text>
<text x="219.8" y="173.4">Thursday, October 13, 2016</text>
<text x="246.9" y="173.4">Sheet</text>
<text x="257.9" y="173.4">5</text>
<text x="261.5" y="173.4">of</text>
<text x="265.5" y="173.4">5</text>
</g>
<g font-size="1.6" fill="#000080">
<text x="243.2" y="10.6">C33</text>
<text x="254.2" y="10.6">C34</text>
<text x="265.2" y="10.6">C35</text>
<text x="175.6" y="16.1">ADP1713AUJZ-3.3-R7</text>
<text x="175.6" y="14.3">U15</text>
<text x="243.2" y="12.4">0.1uF</text>
<text x="254.2" y="12.4">0.1uF</text>
<text x="265.2" y="12.4">0.1uF</text>
<text x="35.5" y="19.4">R80</text>
<text x="43.9" y="23.4">C36</text>
<text x="44.8" y="19.8">0</text>
<text x="92.2" y="19.4">R81</text>
<text x="101.5" y="19.8">0</text>
<text x="159.6" y="23.4">C57</text>
<text x="201.2" y="19.8">R25</text>
<text x="208.5" y="19.8">0</text>
<text x="42.1" y="27.1">0.1uF</text>
<text x="73.2" y="27.1">U8</text>
<text x="73.2" y="28.9">MAX3378EEUD+</text>
<text x="94.4" y="25.3">C37</text>
<text x="94.4" y="27.4">0.1uF</text>
<text x="158.4" y="27.1">2.2uF</text>
<text x="192.4" y="28.4">0.01uF</text>
<text x="193.1" y="25.1">C58</text>
<text x="199.7" y="28.9">2.2uF</text>
<text x="200.2" y="25.1">C56</text>
<text x="15.7" y="34.4">R40</text>
<text x="45.5" y="34.4">A6H-4101</text>
<text x="49.4" y="32.6">SW4</text>
<text x="88.5" y="35.9">R68</text>
<text x="237.7" y="32.6">C38</text>
<text x="237.7" y="34.4">0.1uF</text>
<text x="248.7" y="32.6">C39</text>
<text x="248.7" y="34.4">0.1uF</text>
<text x="259.7" y="32.6">C40</text>
<text x="259.7" y="34.4">0.1uF</text>
<text x="268.8" y="32.6">C41</text>
<text x="268.8" y="34.4">0.1uF</text>
<text x="15.7" y="36.6">10K</text>
<text x="88.5" y="41.3">R71</text>
<text x="88.5" y="37.7">R69</text>
<text x="88.5" y="39.5">R70</text>
<text x="97.8" y="41.7">0</text>
<text x="97.8" y="38.1">0</text>
<text x="97.8" y="36.2">0</text>
<text x="97.8" y="39.9">0</text>
<text x="142.1" y="56.3">FT2232HQ-TRAY</text>
<text x="153.2" y="54.5">U9</text>
<text x="181" y="60">C42</text>
<text x="198.1" y="58.2">FB4</text>
<text x="198.1" y="60">600Ohms</text>
<text x="216.3" y="54.5">FB3</text>
<text x="216.3" y="56.3">600Ohms</text>
<text x="98.7" y="65.5">APTB1615SURKCGKC-F01</text>
<text x="103.7" y="63.3">D12</text>
<text x="181" y="61.8">4.7uF</text>
<text x="217.6" y="63.6">C43</text>
<text x="217.6" y="65.5">0.1uF</text>
<text x="223.1" y="63.6">C44</text>
<text x="223.1" y="65.5">4.7uF</text>
<text x="247.4" y="65.5">FB5</text>
<text x="199.3" y="67.3">C45</text>
<text x="199.3" y="69.1">0.1uF</text>
<text x="204.8" y="67.3">C46</text>
<text x="204.8" y="69.1">4.7uF</text>
<text x="247.4" y="67.3">600Ohms</text>
<text x="220.5" y="77.2">C50</text>
<text x="248.7" y="76.5">C47</text>
<text x="254.2" y="76.5">C48</text>
<text x="29.3" y="80.1">SW10</text>
<text x="29.3" y="81.9">97C02SRT</text>
<text x="122.5" y="81.9">R37</text>
<text x="131.7" y="81.9">200</text>
<text x="220.4" y="79.2">0.1uF</text>
<text x="234.1" y="80.1">C49</text>
<text x="234.1" y="81.9">3.3uF</text>
<text x="248.7" y="80.1">0.1uF</text>
<text x="254.2" y="80.1">4.7uF</text>
<text x="263.3" y="81.9">J16</text>
<text x="263.3" y="83.8">1981568-1</text>
<text x="122.5" y="85.6">R38</text>
<text x="131.7" y="85.6">200</text>
<text x="175.6" y="92.9">12K</text>
<text x="182.9" y="92.9">R39</text>
<text x="98.7" y="98.4">APTB1615SURKCGKC-F01</text>
<text x="103.7" y="96.2">D16</text>
<text x="177.4" y="96.6">R41</text>
<text x="184.7" y="96.6">1K</text>
<text x="231.5" y="98.4">D13</text>
<text x="231.5" y="100.6">10V</text>
<text x="238.8" y="98.4">D14</text>
<text x="238.8" y="100.6">10V</text>
<text x="248" y="98.4">D15</text>
<text x="248" y="100.6">10V</text>
<text x="40.2" y="113">0.1uF</text>
<text x="42.1" y="109.4">C59</text>
<text x="71.3" y="113">U16</text>
<text x="92.5" y="111.2">C60</text>
<text x="92.5" y="113.4">0.1uF</text>
<text x="120.7" y="113">R42</text>
<text x="129.8" y="113">200</text>
<text x="188.4" y="113">Y3</text>
<text x="47.5" y="118.5">SW3</text>
<text x="71.3" y="114.9">MAX3378EEUD+</text>
<text x="120.7" y="118.5">R43</text>
<text x="129.8" y="118.5">200</text>
<text x="188.4" y="114.9">12.000MHz</text>
<text x="13.9" y="120.4">R67</text>
<text x="13.9" y="122.5">10K</text>
<text x="43.7" y="120.4">A6H-4101</text>
<text x="182.9" y="124">C53</text>
<text x="182.9" y="125.8">9pF</text>
<text x="204.8" y="124">C54</text>
<text x="204.8" y="125.8">9pF</text>
<text x="211.2" y="128">R44</text>
<text x="216.9" y="128.2">R45</text>
<text x="222.5" y="128.2">R46</text>
<text x="237.7" y="129.5">U11</text>
<text x="237.7" y="131.3">AT93C46D-TH-T</text>
<text x="257.5" y="126.6">C55</text>
<text x="257.5" y="128.4">0.1uF</text>
<text x="211.2" y="134.1">10K</text>
<text x="216.9" y="134.1">10K</text>
<text x="222.9" y="133.3">10K</text>
<text x="254.4" y="137">R47</text>
<text x="260.1" y="137.2">2.2K</text>
</g>
<g font-size="1.6" fill="#f00">
<text x="22.5" y="40.6">UART_CTS_L</text>
<text x="26.1" y="37">UART_RX</text>
<text x="26.5" y="38.8">UART_TX</text>
<text x="105.3" y="37">RXD_FTDI1</text>
<text x="105.5" y="40.6">CTS_FTDI1</text>
<text x="105.7" y="38.8">TXD_FTDI1</text>
<text x="22.9" y="42.4">UART_RTS_L</text>
<text x="105.5" y="42.4">RTS_FTDI1</text>
<text x="121.4" y="60.7">RXD_FTDI1</text>
<text x="121.4" y="62.5">TXD_FTDI1</text>
<text x="121.4" y="64.4">CTS_FTDI1</text>
<text x="121.4" y="66.2">RTS_FTDI1</text>
<text x="218" y="87.3">USB_DM</text>
<text x="218" y="89.1">USB_DP</text>
<text x="123.3" y="93.6">RXD_FTDI2</text>
<text x="123.3" y="95.5">TXD_FTDI2</text>
<text x="123.3" y="97.3">CTS_FTDI2</text>
<text x="123.3" y="99.1">RTS_FTDI2</text>
<text x="174.1" y="100.2">EECS</text>
<text x="174.1" y="102">EECLK</text>
<text x="174.1" y="103.9">EEDATA</text>
<text x="21.6" y="123.1">P6_PUART_RTS</text>
<text x="21.6" y="124.9">P7_PUART_CTS</text>
<text x="90.9" y="124.7">CTS_FTDI2</text>
<text x="90.9" y="122.9">RTS_FTDI2</text>
<text x="21.2" y="126.7">P32_PUART_TX</text>
<text x="22.7" y="128.6">P4_PUART_RX</text>
<text x="90.7" y="128.4">RXD_FTDI2</text>
<text x="91.1" y="126.6">TXD_FTDI2</text>
<text x="222.4" y="142.3">EECLK</text>
<text x="223.3" y="138.6">EEDATA</text>
<text x="264.4" y="138.6">EEDATA</text>
<text x="222.5" y="144.1">EECS</text>
</g>
<text font-size="1.6" fill="#00f" x="36.6" y="83.6">ON</text>
<g font-size="1.3">
<text x="29.3" y="1.4">5</text>
<text x="84.1" y="1.4">4</text>
<text x="139" y="1.4">3</text>
<text x="193.8" y="1.4">2</text>
<text x="248.7" y="1.4">1</text>
<text x=".5" y="24.7">D</text>
<text x="276.6" y="24.7">D</text>
<text x=".5" y="68.2">C</text>
<text x="276.6" y="68.2">C</text>
<text x=".5" y="111.6">B</text>
<text x="276.6" y="111.6">B</text>
<text x=".5" y="155">A</text>
<text x="276.6" y="155">A</text>
<text x="29.3" y="176.9">5</text>
<text x="84.1" y="176.9">4</text>
<text x="139" y="176.9">3</text>
<text x="193.8" y="176.9">2</text>
<text x="248.7" y="176.9">1</text>
</g>
<g font-size=".9" fill="#00f">
<text x="109.3" y="74.4" transform="rotate(-90 109.3 74.4)">RED</text>
<text x="114.8" y="75.7" transform="rotate(-90 114.8 75.7)">GREEN</text>
<text x="109.3" y="107.3" transform="rotate(-90 109.3 107.3)">RED</text>
<text x="114.8" y="108.6" transform="rotate(-90 114.8 108.6)">GREEN</text>
</g>
</svg>
